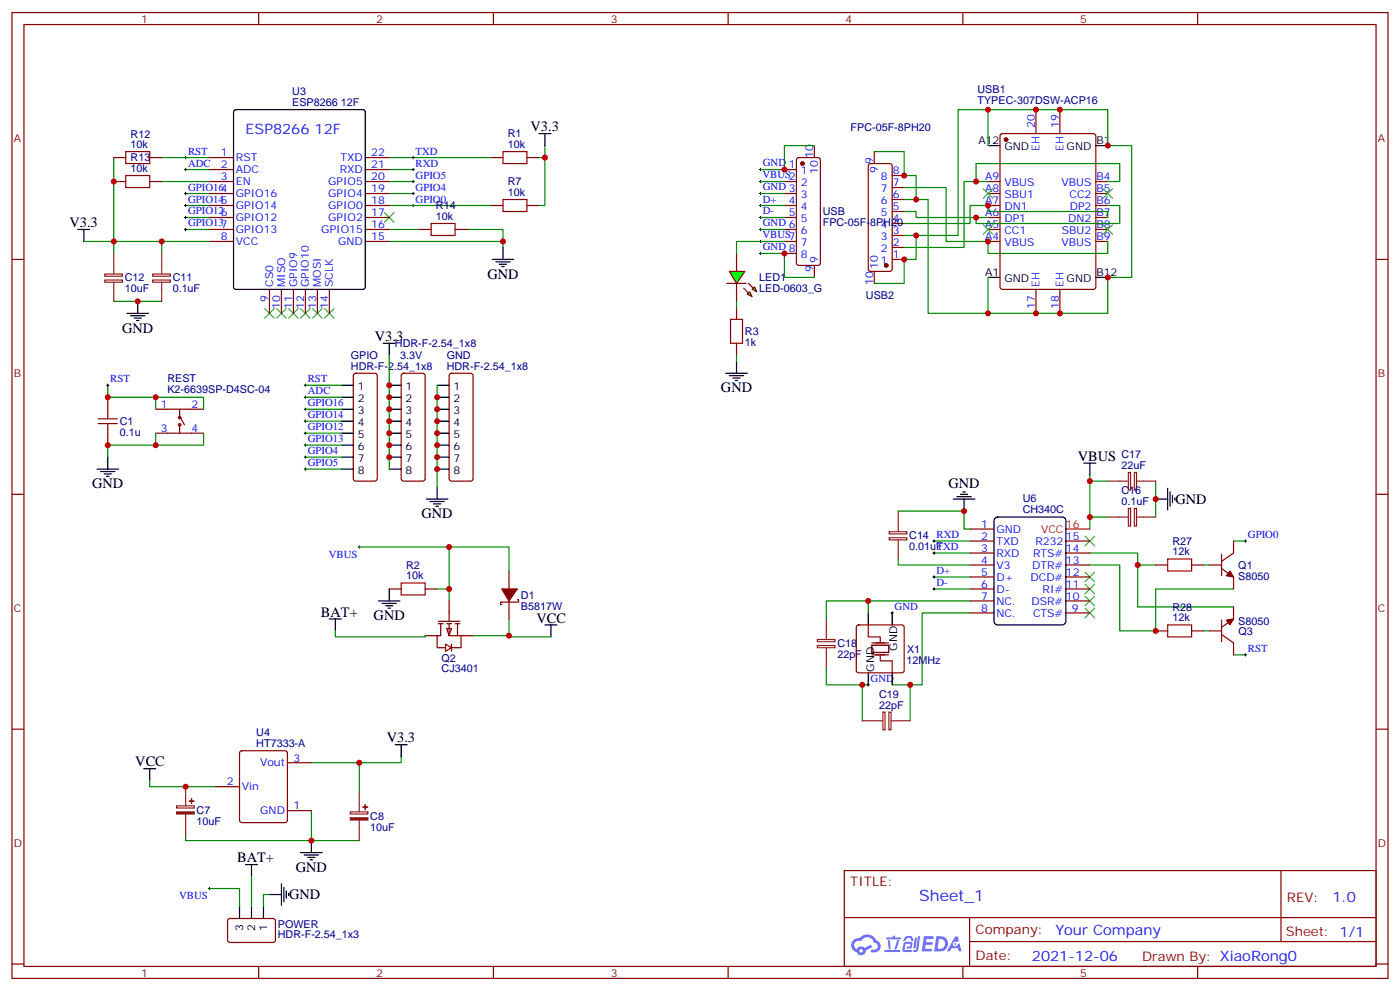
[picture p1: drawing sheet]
<svg xmlns="http://www.w3.org/2000/svg" width="412mm" height="292mm" viewBox="0 0 412 292" stroke-linecap="round" stroke-linejoin="round" font-family="sans-serif">
<g fill="none" stroke="#870000" stroke-width=".35">
<path d="M3.5 3.7h405.4v284.3h-405.4zM7.1 7.2h398.2v277.3h-398.2zM76.2 3.7v3.5M145.3 3.7v3.5M214.5 3.7v3.5M283.6 3.7v3.5M352.8 3.7v3.5M3.5 76.4h3.6M405.3 76.4h3.6M3.5 145.5h3.6M405.3 145.5h3.6M3.5 214.7h3.6"/>
<path d="M405.3 214.7h3.6M248.7 256.3h156.6v28.2h-156.6zM377.3 256.3v20.9M248.7 270.1h156.5M285.6 277.2h119.6M285.6 270.1v14.2M3.5 283.8h3.6M76.2 284.5v3.5M145.3 284.5v3.5M214.5 284.5v3.5M283.6 284.5v3.5M352.8 284.5v3.5"/>
<path d="M405.3 283.8h3.6"/>
</g>
<g fill="#5487ff">
<path d="M272.1 275.6h2.6l.3 .2-.1 .6h-2l-.1 1h1.6l.4 .4-.4 .3h-1.7l-.2 1.2 1.8 .1 .3 .3-.2 .4h-2.9z"/>
<path d="M281.4 275.7h.7l.4 1.3-.7 .3a.74 .74 0 0 0-1.1 .3 .74 .74 0 0 0 .5 1.1 .74 .74 0 0 0 .9-.7l.5-.3 .7 2.4h-.9l-.2-1h-1.9l-.5 1h-.9z"/>
<path d="M269.5 276.1h.6l-.4 2.9a.31 .31 0 0 1-.3 .3 .31 .31 0 0 1-.3-.3z"/>
<path d="M270.4 275.6h.6l-.5 4a.89 .89 0 0 1-.7 .7 .89 .89 0 0 1-.9-.3l1-.5z"/>
<path d="M266.8 275.8l.6-.2 1.2 .1 .5 1.3-.6 .1-.4-.9-1 .1a.95 .95 0 0 1-1 .8l-.1-.2z"/>
<path d="M266.4 277.5l1.8-.2a1.04 1.04 0 0 1 .6 1.1 1.04 1.04 0 0 1-.8 .9h-.7a.29 .29 0 0 1-.3-.4 .29 .29 0 0 1 .3-.2h.7l.2-.8h-1.4l-.4 1.7 1.9 .1a.29 .29 0 0 1 .3 .3 .29 .29 0 0 1-.3 .3h-2l-.4-.3 .2-2.1z"/>
<path d="M260.5 279.7h4.4a.3 .3 0 0 1 .3 .3 .3 .3 0 0 1-.3 .3h-4.3z"/>
<path d="M264.3 276.8h.6l-.5 1.6a1.02 1.02 0 0 1-.7 1.2l-.2-.3z"/>
<path d="M261.5 276.8h.6l.3 2.4-.3 .3-.3-.2z"/>
<path d="M261.1 276h1.9l.2-.5h.5l-.1 .5h1.5a.29 .29 0 0 1 .3 .3 .29 .29 0 0 1-.3 .3h-3.9z"/>
<path d="M275.8 275.6l-.6 4.5h1.4a2.27 2.27 0 0 0 2.7-2.3 2.27 2.27 0 0 0-2.7-2.2zM276.6 276.4a1.5 1.5 0 0 1 1.8 1.6 1.5 1.5 0 0 1-1.9 1.3h-.3z"/>
<path d="M251.4 276.8a2.09 2.09 0 0 0 1 3.5 1.37 1.37 0 0 0 1.5 .9 1.37 1.37 0 0 0 1.1-1.4l2-1-.5-.7-1.8 1a1.4 1.4 0 0 0-2.3 .4 1.32 1.32 0 0 1-.6-1.9 1.32 1.32 0 0 1 1.9-.4 2.02 2.02 0 0 1 2-1.3 2.02 2.02 0 0 1 1.8 1.6 1.09 1.09 0 0 1 1.1 1.4 1.09 1.09 0 0 1-1.6 .7 .41 .41 0 0 0-.5 .3 .41 .41 0 0 0 .4 .5 1.89 1.89 0 0 0 2.4-1.2 1.89 1.89 0 0 0-1.2-2.4 2.98 2.98 0 0 0-5-.6l-1 .1zM253.2 279.9a.52 .52 0 0 1 1 0 .52 .52 0 0 1-1 0z"/>
<circle cx="281.4" cy="277.9" r=".28"/>
</g>
<g fill="none" stroke="#3c3" stroke-width=".35">
<path d="M289.6 55.6l2.9 2.8M292.5 55.6l-2.9 2.8M324.9 55.6l2.8 2.8M327.7 55.6l-2.8 2.8M113.2 62.6l2.9 2.8M116.1 62.6l-2.9 2.8M289.6 66.1l2.9 2.9M292.5 66.1l-2.9 2.9M324.9 66.1l2.8 2.9M327.7 66.1l-2.8 2.9M78 90.8l2.8 2.9M80.8 90.8l-2.8 2.9"/>
<path d="M81.5 90.8l2.8 2.9M84.3 90.8l-2.8 2.9M85 90.8l2.8 2.9M87.8 90.8l-2.8 2.9M88.5 90.8l2.9 2.9M91.4 90.8l-2.9 2.9M92.1 90.8l2.8 2.9M94.9 90.8l-2.8 2.9M95.6 90.8l2.8 2.9M98.4 90.8l-2.8 2.9M319.6 157.9l2.8 2.8M322.4 157.9l-2.8 2.8"/>
<path d="M319.6 179l2.8 2.9M319.6 175.5l2.8 2.8M319.6 172l2.8 2.8M319.6 168.5l2.8 2.8M322.4 179l-2.8 2.9M322.4 175.5l-2.8 2.8M322.4 172l-2.8 2.8M322.4 168.5l-2.8 2.8"/>
</g>
<g fill="none" stroke="#000" stroke-width=".29">
<path d="M54.3 46.4h.7M54.3 49.9h.7M54.3 57h.7M54.7 46v.7M54.7 49.6v.7M54.7 56.6v.7M121.4 46.4h.7M121.4 49.9h.7M121.4 57h.7M121.4 53.4h.7M121.7 46v.7M121.7 49.6v.7"/>
<path d="M121.7 53.1v.7M121.7 56.6v.7M223.7 49.9h.7M223.7 57h.7M223.7 53.4h.7M224 49.6v.7M224 53.1v.7M224 56.6v.7M54.3 60.5h.7M54.3 67.6h.7M54.3 64h.7M54.7 60.1v.8"/>
<path d="M54.7 63.7v.7M54.7 67.2v.7M121.4 60.5h.7M121.7 60.1v.8M223.7 60.5h.7M223.7 74.6h.7M223.7 71.1h.7M223.7 67.6h.7M223.7 64h.7M224 60.1v.8M224 63.7v.7M224 67.2v.7"/>
<path d="M224 70.7v.7M224 74.3v.7M31.4 113.4h.7M31.7 113.1v.7M89.6 113.4h.7M89.6 116.9h.7M90 113.1v.7M90 116.6v.7M89.6 120.5h.7M89.6 124h.7M89.6 127.5h.7M89.6 131.1h.7"/>
<path d="M89.6 138.1h.7M89.6 134.6h.7M90 120.1v.7M90 123.6v.8M90 127.2v.7M90 130.7v.7M90 134.2v.7M90 137.8v.7M274.8 159.3h.7M275.2 158.9v.7M366.5 159.3h.7M366.9 158.9v.7"/>
<path d="M105.5 161h.7M105.8 160.7v.7M274.8 162.8h.7M274.8 173.4h.7M274.8 169.9h.7M275.2 162.5v.7M275.2 169.5v.7M275.2 173v.7M262.5 180.4h.7M262.8 180.1v.7M366.5 192.8h.7M366.9 192.4v.7"/>
<path d="M255.4 201.6h.7M255.8 201.3v.7"/>
</g>
<g fill="none" stroke="#008700" stroke-width=".35">
<path d="M291 32.3h-8.8v37h-12.3M33.5 46.4v28.2M47.6 53.4h14.1M47.6 46.4h14.1M54.7 49.9h7M54.7 57h7M114.7 46.4h29.9M114.7 49.9h7M114.7 57h7M114.7 53.4h7M158.7 46.4h1.8M160.5 42.9v17.6h-1.8"/>
<path d="M257.5 44.6h8.8v7.1h3.6v7h-3.6M266.3 55.2h12.4v15.9h12.3v3.5h35.3v-3.5M269.9 58.7h3.5v33.6h17.6M287.5 53.4v-5.2h42.3v5.2h-3.5M291 42.9v-10.6h35.3v10.6h7.1v38.8h-7.1v10.6h-35.3v-10.6M291 53.4h-7v19.4h-17.7M24.7 71.1h37M47.6 71.1v3.5M54.7 67.6h7M54.7 60.5h7M54.7 64h7M114.7 71.1h33.5v1.7"/>
<path d="M114.7 67.6h8.8M114.7 60.5h29.9M137.6 67.6h10.6v3.5M266.3 69.3h3.6v7.1h-3.6v7h-8.8M326.3 60.5h3.5v5.3h-42.3v-1.8h3.5M326.3 64v-1.7h-35.3v-1.8h-5.2v5.3h-19.5M33.5 88.7h14.1M31.7 113.4v3.5h14.2v3.6M45.9 116.9h14.1v3.6M90 113.4h10.5M90 116.9h10.5M114.7 104.6v33.5"/>
<path d="M128.8 113.4v30M45.9 127.5v3.6h-14.2v3.5M60 127.5v3.6h-14.1M90 120.5h10.5M90 124h10.5M90 127.5h10.5M90 131.1h10.5M90 134.6h10.5M90 138.1h10.5M321 139.9v15.9M264.6 150.5h19.4v5.3h1.8M275.2 159.3h10.6"/>
<path d="M321 152.2h5.3M321 141.6h5.3M340.4 141.6v10.6M363.4 159.3h3.5M105.8 161h26.5v15.6M128.8 173.4h3.5M132.3 161h17.6v7.1M255.8 176.9h-12.4v5.3M264.6 164.6v1.7h21.2M275.2 162.8h10.6M275.2 173.4h10.6M275.2 169.9h10.6"/>
<path d="M285.8 176.9h-30v3.5M321 166.3h8.8v19.4h10.6v-12.3h23M321 162.8h14.1v3.5h5.3M335.1 166.3v12.4h28.3M354.5 166.3h1.8M98.8 185.7v1.8h26.4v-.4M149.9 182.2v4.9h-10.6M149.9 187.1v.4h12.4M243.4 196.3v5.3h12.4M285.8 180.4h-14.2v21.2h-8.8M354.5 185.7h1.8M363.4 192.8h3.5"/>
<path d="M254 201.6v10.6M268.1 201.6v10.6M44.1 229.8v1.8h19.4M91.7 224.5h14.1v8.9M91.7 238.7v8.8M118.2 222.8v1.7h-12.4M54.7 245.7v1.8h51.1"/>
</g>
<g fill="none" stroke="#000" stroke-width=".35">
<path d="M69 32.5l.5-.2h37.4l.5 .2 .2 .5v51.5l-.2 .5-.5 .2h-37.4l-.5-.2-.2-.5v-51.5zM158.7 39.3h3.6M160.5 39.3v3.6M291 42.9h3.6M322.8 42.9h3.5M22.9 67.6h3.6M24.7 67.6v3.5M145 76.4h6.3M146 77.1h4.3M147.1 77.8h2.1M147.8 78.5h.7M148.2 72.8v3.6"/>
<path d="M37.4 92.3h6.3M38.5 93h4.2M39.5 93.7h2.1M40.2 94.4h.7M40.6 88.7v3.6M291 81.7h3.6M322.8 81.7h3.5M100.5 113.4h3.6M100.5 116.9h3.6M112.9 101.1h3.5M114.7 113.4h3.5M114.7 116.9h3.5"/>
<path d="M114.7 101.1v3.5M128.8 113.4h3.5M128.8 116.9h3.5M28.6 138.1h6.3M29.6 138.8h4.3M30.7 139.5h2.1M31.7 134.6v3.5M100.5 138.1h3.6M100.5 120.5h3.6M100.5 124h3.6M100.5 127.5h3.6M100.5 131.1h3.6"/>
<path d="M100.5 134.6h3.6M114.7 138.1h3.5M114.7 120.5h3.5M114.7 124h3.5M114.7 127.5h3.5M114.7 131.1h3.5M114.7 134.6h3.5M128.8 138.1h3.5M128.8 120.5h3.5M128.8 124h3.5M128.8 127.5h3.5M128.8 131.1h3.5"/>
<path d="M128.8 134.6h3.5M319.3 136.3h3.5M321 136.3v3.6M31.4 140.2h.7M125.6 146.9h6.3M126.6 147.6h4.3M127.7 148.3h2.1M128.4 149h.7M128.8 143.4v3.5M280.8 146.9h6.4M281.9 146.2h4.2M282.9 145.5h2.1"/>
<path d="M283.6 144.8h.7M284 146.9v3.6M293 152.7l.9-.5h19l.9 .5 .2 .6v29.6l-.5 .9-.6 .2h-19l-.9-.5-.2-.6v-29.6zM340.4 146.9h3.6M344 143.8v6.3M344.7 144.8v4.2M345.4 145.9v2.1M346.1 146.6v.7M111.5 176.9h6.3M112.5 177.6h4.3M113.6 178.3h2.1M114.3 179h.7"/>
<path d="M114.7 173.4v3.5M97 182.2h3.5M98.8 182.2v3.5M160.5 184h3.5M162.3 184v3.5M255.8 180.4v3.6M255.8 198.1v3.5M262.8 180.4v3.6M262.8 198.1v3.5M116.4 219.3h3.5M118.2 219.3v3.5M42.3 226.3h3.6"/>
<path d="M44.1 226.3v3.5M88.5 251h6.4M89.6 251.7h4.2M90.7 252.4h2.1M91.4 253.1h.7M91.7 247.5v3.5"/>
</g>
<path d="M37 51.7h7.1v3.5h-7.1zM37 44.6h7.1v3.6h-7.1zM148.2 58.7h7v3.6h-7zM148.2 44.6h7v3.6h-7zM127 65.8h7.1v3.5h-7.1zM28.9 124.7h5.7M28.9 123.3h5.7M31.7 120.5v2.8M31.7 124.7v2.8M118.2 171.6h7v3.6h-7zM344 164.6h7v3.5h-7zM344 184h7v3.5h-7z" fill="none" stroke="#a10000" stroke-width=".35"/>
<g fill="none" stroke="#870000" stroke-width=".35">
<path d="M294.8 39.5l.5-.2h26.8l.6 .5 .1 44.7-.5 .6-27 .1-.7-.5v-44.7zM305.2 32.3v7M312.2 32.3v7M33.5 53.4h3.5M33.5 46.4h3.5M44.1 53.4h3.5M44.1 46.4h3.5M61.7 53.4h7.1M61.7 46.4h7.1M61.7 49.9h7.1M61.7 57h7.1M107.6 53.4h7.1"/>
<path d="M107.6 46.4h7.1M107.6 49.9h7.1M107.6 57h7.1M144.6 46.4h3.6M155.2 46.4h3.5M231.1 53.4h3.5M231.1 49.9h3.5M231.1 57h3.5M234.8 46.6l.5-.2h5.6l.5 .2 .3 .5v30.3l-.3 .5-.5 .2h-5.6l-.5-.2-.2-.5v-30.3zM239.9 42.9v3.5M256 48.4l.5-.2h5.6l.5 .2 .2 .5v30.3l-.2 .5-.5 .2h-5.6l-.5-.2-.2-.5v-30.3zM257.5 44.6v3.6"/>
<path d="M262.8 58.7h3.5M262.8 55.2h3.5M262.8 51.7h3.5M291 53.4h3.6M291 57h3.6M322.8 53.4h3.5M322.8 57h3.5M61.7 67.6h7.1M61.7 60.5h7.1M61.7 64h7.1M61.7 71.1h7.1M107.6 67.6h7.1"/>
<path d="M107.6 60.5h7.1M107.6 64h7.1M107.6 71.1h7.1M123.5 67.6h3.5M134.1 67.6h3.5M144.6 60.5h3.6M155.2 60.5h3.5M217 74.6v5.3M231.1 67.6h3.5M231.1 60.5h3.5M231.1 64h3.5M231.1 71.1h3.5"/>
<path d="M231.1 74.6h3.5M239.9 78.1v3.6M257.5 79.9v3.5M262.8 76.4h3.5M262.8 72.8h3.5M262.8 69.3h3.5M262.8 65.8h3.5M262.8 62.3h3.5M291 67.6h3.6M291 60.5h3.6M291 64h3.6M291 71.1h3.6"/>
<path d="M322.8 67.6h3.5M322.8 60.5h3.5M322.8 64h3.5M322.8 71.1h3.5M79.4 85.2v7.1M82.9 85.2v7.1M86.4 85.2v7.1M90 85.2v7.1M93.5 85.2v7.1M97 85.2v7.1M217 83.4v5.3M305.2 85.2v7.1"/>
<path d="M312.2 85.2v7.1M31.7 116.9v3.6M104.3 110.1l.5-.2h5.6l.5 .2 .2 .5v30.3l-.2 .5-.5 .2h-5.6l-.5-.2-.2-.5v-30.3zM118.4 110.1l.5-.2h5.6l.5 .2 .2 .5v30.3l-.2 .5-.5 .2h-5.6l-.5-.2-.2-.5v-30.3zM132.5 110.1l.5-.2h5.6l.5 .2 .2 .5v30.3l-.2 .5-.5 .2h-5.6l-.5-.2-.2-.5v-30.3zM31.7 127.5v3.6M45.9 120.5h14.1M45.9 127.5h14.1M52.9 120.5v2.4M52.9 125.1v2.4M52.9 122.6l1.4 2.5M285.8 159.3h7"/>
<path d="M285.8 155.8h7M314 159.3h7M363.4 159.3v3.5l-3.6 2.5M114.7 173.4h3.5M125.2 173.4h3.6M132.3 176.6v6.3M149.9 168.1v5.3M149.9 176.9v5.3M152.4 176.6h.4v.7h-5.3v.7h.3M285.8 166.3h7M285.8 162.8h7M285.8 169.9h7"/>
<path d="M285.8 173.4h7M285.8 176.9h7M314 166.3h7M314 162.8h7M314 169.9h7M314 173.4h7M314 176.9h7M340.4 166.3h3.6M351 166.3h3.5M356.3 166.3h3.5M359.8 167.4l3.6 2.5v3.5M359.8 163.2v6.3"/>
<path d="M363.4 178.7v3.5l-3.6 2.5M125.2 187.1h3.6M129.1 182.9h6.4M129.1 183.6h1.4M129.8 183.6v3.5h-1v3.6h2.4M131.2 189.6l1.8 1.1-1.8 1zM131.6 185h1.4l-.7 2.1zM131.6 183.6h1.4M132.3 183.6v3.5h3.5M133 189.6v2.1M134.1 183.6h1.4M134.8 183.6v3.5"/>
<path d="M135.8 187.1v3.6h-2.8M135.8 187.1h3.5M252.5 184.2l.4-.2h12.7l.5 .2 .2 .5v12.7l-.2 .5-.5 .2h-12.7l-.5-.2-.2-.5v-12.7zM285.8 180.4h7M314 180.4h7M340.4 185.7h3.6M351 185.7h3.5M356.3 185.7h3.5M359.8 186.8l3.6 2.5v3.5M359.8 182.6v6.3M63.5 231.6h7.1M70.8 221.2l.5-.2h12.7l.6 .4 .1 20.1-.5 .6-12.9 .1-.7-.5v-20z"/>
<path d="M84.7 238.7h7M84.7 224.5h7"/>
<circle cx="52.9" cy="125.1" r=".35"/>
<circle cx="52.9" cy="122.9" r=".35"/>
</g>
<g fill="none" stroke="#8c2424" stroke-width=".35">
<path d="M33.5 74.6v6M47.6 74.6v6M30.9 80.7h5.2v.6h-5.2zM30.9 82.4h5.2v.7h-5.2zM33.5 83.1v5.6M45 80.7h5.2v.6h-5.2zM45 82.4h5.2v.7h-5.2zM47.6 83.1v5.6M332.4 139.1h.6v5.2h-.6zM334.2 139.1h.6v5.2h-.6zM261.9 156.5h5.2v.7h-5.2zM261.9 158.3h5.2v.6h-5.2z"/>
<path d="M264.6 150.5v6M264.6 158.9v5.7M326.3 141.6h6M326.3 152.2h6M332.4 149.7h.6v5.2h-.6zM334.2 149.7h.6v5.2h-.6zM334.8 141.6h5.6M334.8 152.2h5.6M240.8 188.3h5.2v.6h-5.2zM240.8 190h5.2v.7h-5.2zM243.4 182.2v6M243.4 190.7v5.6"/>
<path d="M254 212.2h6M260.1 209.7h.6v5.1h-.6zM261.8 209.7h.7v5.1h-.7zM262.5 212.2h5.6M52 237.2h5.2v.7h-5.2zM54.7 231.6v5.6M54.7 239.7v6M103.2 239h5.2v.6h-5.2zM105.8 233.4v5.6M105.8 241.5v6"/>
</g>
<path d="M255.8 184v3.5h3.5v1.4M256.8 190h5v2.1h-5zM256.8 189.3h5M256.8 192.8h5M259.3 192.8v1.8h3.5v3.5" fill="none" stroke="#870012" stroke-width=".35"/>
<g fill="#870000" stroke="#870000" stroke-width=".35">
<path d="M361.2 182.6l2.2-.4-1.1 1.8z"/>
<path d="M362.3 168.1l1.1 1.8-2.2-.4z"/>
<path d="M147.8 173.4h4.6l-2.5 3.5z"/>
<circle cx="296.3" cy="41.1" r=".53"/>
<circle cx="261.1" cy="78.1" r=".53"/>
<circle cx="236.4" cy="48.2" r=".53"/>
</g>
<path d="M314 155.8h7" fill="none" stroke="#f00" stroke-width=".35"/>
<g fill="#8c2424" stroke="#8c2424" stroke-width=".35">
<path d="M103.2 240.8h5.2v.6h-5.2z"/>
<path d="M106.9 237.6h1.4z"/>
<path d="M107.6 236.9v1.4z"/>
<path d="M52 239h5.2v.6h-5.2z"/>
<path d="M55.7 235.8l1.4 .1z"/>
<path d="M56.4 235.1v1.4z"/>
</g>
<g fill="#0f0" stroke="#870000" stroke-width=".35">
<path d="M220.1 86.6l.7-.7 .7 1.4z"/>
<path d="M221.5 85.2l.7-.7 .8 1.4z"/>
</g>
<g fill="#870000" stroke="#870000" stroke-width=".35">
<path d="M219.1 84.8l1.4 1.5z"/>
<path d="M220.5 83.4l1.4 1.4z"/>
</g>
<path d="M214.1 83.4h5.7z" fill="#f00" stroke="#870000" stroke-width=".35"/>
<path d="M214.8 79.9h4.6l-2.4 3.5z" fill="#0f0" stroke="#870000" stroke-width=".35"/>
<path d="M215.2 94h3.5v7.1h-3.5z" fill="none" stroke="#a10000" stroke-width=".35"/>
<path d="M217 90.5v3.5M217 101.1v3.5M67.3 270.6l.4-.2 13 .1 .4 .6v5.9l-.7 .5-12.9-.1-.5-.6v-5.7z" fill="none" stroke="#870000" stroke-width=".35"/>
<g fill="none" stroke="#008700" stroke-width=".35">
<path d="M224 53.4h7.1M224 57h7.1M239.9 42.9h-8.8v7h-7.1M224 74.6h7.1v7.1h8.8M224 60.5h7.1M224 64h7.1M224 67.6h7.1M231.1 71.1h-14.1v3.5M266.3 62.3h3.6v1.7h17.6M217 88.7v1.8M217 104.6v1.8M74.1 258.1v8.8"/>
<path d="M61.7 261.6h8.9v5.3M79.4 263.3h-1.8v3.6"/>
</g>
<g fill="none" stroke="#000" stroke-width=".35">
<path d="M213.8 109.9h6.3M214.8 110.6h4.3M215.9 111.3h2.1M216.6 112h.7M217 106.4v3.5M72.3 254.5h3.5M74.1 254.5v3.6M70.6 266.9v3.5M74.1 266.9v3.5M77.6 266.9v3.5M79.4 263.3h3.5M82.9 260.2v6.3"/>
<path d="M83.6 261.2v4.3M84.3 262.3v2.1M85 263v.7"/>
</g>
<path d="M61.4 261.6h.7M61.7 261.2v.7" fill="none" stroke="#000" stroke-width=".29"/>
<g fill="#c00">
<circle cx="33.5" cy="53.4" r=".88"/>
<circle cx="148.2" cy="71.1" r=".88"/>
<circle cx="40.6" cy="88.7" r=".88"/>
<circle cx="47.6" cy="71.1" r=".88"/>
<circle cx="33.5" cy="71.1" r=".88"/>
<circle cx="268.1" cy="201.6" r=".88"/>
<circle cx="254" cy="201.6" r=".88"/>
<circle cx="255.8" cy="176.9" r=".88"/>
<circle cx="340.4" cy="185.7" r=".88"/>
<circle cx="335.1" cy="166.3" r=".88"/>
<circle cx="340.4" cy="146.9" r=".88"/>
<circle cx="321" cy="152.2" r=".88"/>
<circle cx="321" cy="141.6" r=".88"/>
<circle cx="284" cy="150.5" r=".88"/>
<circle cx="105.8" cy="224.5" r=".88"/>
<circle cx="54.7" cy="231.6" r=".88"/>
<circle cx="91.7" cy="247.5" r=".88"/>
<circle cx="160.5" cy="46.4" r=".88"/>
<circle cx="45.9" cy="116.9" r=".88"/>
<circle cx="45.9" cy="131.1" r=".88"/>
<circle cx="31.8" cy="116.9" r=".88"/>
<circle cx="31.8" cy="131.1" r=".88"/>
<circle cx="114.7" cy="113.4" r=".88"/>
<circle cx="114.7" cy="116.9" r=".88"/>
<circle cx="114.7" cy="120.5" r=".88"/>
<circle cx="114.7" cy="124" r=".88"/>
<circle cx="114.7" cy="127.5" r=".88"/>
<circle cx="114.7" cy="131.1" r=".88"/>
<circle cx="114.7" cy="134.6" r=".88"/>
<circle cx="128.8" cy="116.9" r=".88"/>
<circle cx="128.8" cy="120.5" r=".88"/>
<circle cx="128.8" cy="124" r=".88"/>
<circle cx="128.8" cy="127.5" r=".88"/>
<circle cx="128.8" cy="131.1" r=".88"/>
<circle cx="128.8" cy="134.6" r=".88"/>
<circle cx="128.8" cy="138.1" r=".88"/>
<circle cx="132.3" cy="173.4" r=".88"/>
<circle cx="132.3" cy="161" r=".88"/>
<circle cx="149.9" cy="187.1" r=".88"/>
<circle cx="312.2" cy="32.3" r=".88"/>
<circle cx="305.2" cy="32.3" r=".88"/>
<circle cx="266.3" cy="76.4" r=".88"/>
<circle cx="291" cy="32.3" r=".88"/>
<circle cx="269.9" cy="69.3" r=".88"/>
<circle cx="312.2" cy="92.3" r=".88"/>
<circle cx="305.2" cy="92.3" r=".88"/>
<circle cx="266.3" cy="51.7" r=".88"/>
<circle cx="291" cy="92.3" r=".88"/>
<circle cx="269.9" cy="58.7" r=".88"/>
<circle cx="287.5" cy="53.4" r=".88"/>
<circle cx="291" cy="71.1" r=".88"/>
<circle cx="326.3" cy="81.7" r=".88"/>
<circle cx="326.3" cy="42.9" r=".88"/>
<circle cx="231.1" cy="74.6" r=".88"/>
<circle cx="231.1" cy="49.9" r=".88"/>
<circle cx="291" cy="60.5" r=".88"/>
<circle cx="287.5" cy="64" r=".88"/>
</g>
<text font-size="4.6" fill="#00f" x="270.8" y="265.3">Sheet_1</text>
<g font-size="4.2" fill="#00f">
<text x="72.3" y="39.3">ESP8266 12F</text>
<text x="392.5" y="265.6">1.0</text>
<text x="310.9" y="275.1">Your Company</text>
<text x="304" y="282.9">2021-12-06</text>
</g>
<g font-size="4.2">
<text x="156.3" y="38.6">V3.3</text>
<text x="20.5" y="66.9">V3.3</text>
<text x="143.6" y="82">GND</text>
<text x="36" y="97.9">GND</text>
<text x="110.4" y="100.4">V3.3</text>
<text x="212.4" y="115.5">GND</text>
<text x="317.5" y="135.6">VBUS</text>
<text x="27.2" y="143.8">GND</text>
<text x="279.4" y="143.7">GND</text>
<text x="346.3" y="148.4">GND</text>
<text x="124.2" y="152.6">GND</text>
<text x="94.5" y="181.5">BAT+</text>
<text x="110.1" y="182.6">GND</text>
<text x="158" y="183.3">VCC</text>
<text x="113.9" y="218.5">V3.3</text>
<text x="39.9" y="225.6">VCC</text>
<text x="69.8" y="253.8">BAT+</text>
<text x="87.1" y="256.6">GND</text>
<text x="85.2" y="264.8">GND</text>
</g>
<g font-size="3.9" fill="#800">
<text x="250.5" y="260.9">TITLE:</text>
<text x="379.1" y="265.6">REV:</text>
<text x="287.4" y="275.1">Company:</text>
<text x="378.7" y="275.7">Sheet: 1/1</text>
<text x="287.4" y="282.8">Date:</text>
<text x="336.4" y="282.8">Drawn By: XiaoRong0</text>
</g>
<g font-size="3.2" fill="#800">
<text x="41.6" y="6.7">1</text>
<text x="110.8" y="6.7">2</text>
<text x="179.9" y="6.7">3</text>
<text x="249.1" y="6.7">4</text>
<text x="318.2" y="6.7">5</text>
<text x="4.1" y="41.8">A</text>
<text x="405.9" y="41.8">A</text>
<text x="4.1" y="110.9">B</text>
<text x="405.9" y="110.9">B</text>
<text x="4.1" y="180.1">C</text>
<text x="405.9" y="180.1">C</text>
<text x="4.1" y="249.2">D</text>
<text x="405.9" y="249.2">D</text>
<text x="41.6" y="287.5">1</text>
<text x="110.8" y="287.5">2</text>
<text x="179.9" y="287.5">3</text>
<text x="249.1" y="287.5">4</text>
<text x="318.2" y="287.5">5</text>
</g>
<g font-size="3.2" fill="#000080">
<text x="86.1" y="28">U3</text>
<text x="288" y="27.3">USB1</text>
<text x="86.1" y="31.2">ESP8266 12F</text>
<text x="288" y="30.5">TYPEC-307DSW-ACP16</text>
<text x="38.5" y="40.5">R12</text>
<text x="149.6" y="40.4">R1</text>
<text x="250.6" y="38.7">FPC-05F-8PH20</text>
<text x="38.5" y="47.5">R13</text>
<text x="38.5" y="43.6">10k</text>
<text x="149.6" y="43.6">10k</text>
<text x="38.5" y="50.6">10k</text>
<text x="149.6" y="57.7">10k</text>
<text x="149.6" y="54.5">R7</text>
<text x="128.4" y="64.7">10k</text>
<text x="128.4" y="61.6">R14</text>
<text x="242.4" y="63.4">USB</text>
<text x="242.4" y="66.6">FPC-05F-8PH20</text>
<text x="36.8" y="82.8">C12</text>
<text x="50.9" y="82.8">C11</text>
<text x="223.7" y="82.8">LED1</text>
<text x="36.8" y="86">10uF</text>
<text x="50.9" y="86">0.1uF</text>
<text x="223.7" y="86">LED-0603_G</text>
<text x="255.1" y="88.1">USB2</text>
<text x="219.4" y="101.9">1k</text>
<text x="219.4" y="98.7">R3</text>
<text x="103.4" y="105.7">GPIO</text>
<text x="116.3" y="102.2">HDR-F-2.54_1x8</text>
<text x="117.8" y="105.7">3.3V</text>
<text x="131.6" y="105.7">GND</text>
<text x="49.3" y="112.5">REST</text>
<text x="103.4" y="108.8">HDR-F-2.54_1x8</text>
<text x="131.6" y="108.8">HDR-F-2.54_1x8</text>
<text x="49.3" y="115.7">K2-6639SP-D4SC-04</text>
<text x="35.3" y="125.1">C1</text>
<text x="35.3" y="128.3">0.1u</text>
<text x="330.4" y="134.9">C17</text>
<text x="330.4" y="138">22uF</text>
<text x="301.3" y="147.7">U6</text>
<text x="330.4" y="148.6">0.1uF</text>
<text x="330.4" y="145.5">C16</text>
<text x="301.3" y="151">CH340C</text>
<text x="267.8" y="161.8">0.01uF</text>
<text x="267.8" y="158.7">C14 RXD</text>
<text x="345.4" y="160.3">R27</text>
<text x="119.6" y="167.5">R2</text>
<text x="345.4" y="163.5">12k</text>
<text x="364.8" y="167.5">Q1</text>
<text x="119.6" y="170.6">10k</text>
<text x="364.8" y="170.7">S8050</text>
<text x="153.5" y="179.5">B5817W</text>
<text x="153.5" y="176.3">D1</text>
<text x="345.4" y="179.7">R28</text>
<text x="345.4" y="182.9">12k</text>
<text x="364.8" y="183.9">S8050</text>
<text x="246.7" y="190.4">C18</text>
<text x="364.8" y="187.1">Q3</text>
<text x="130.1" y="198">CJ3401</text>
<text x="130.1" y="194.7">Q2</text>
<text x="246.7" y="193.6">22pF</text>
<text x="267.1" y="195.3">12MHz</text>
<text x="267.2" y="192.2">X1</text>
<text x="258.9" y="208.6">22pF</text>
<text x="259" y="205.5">C19</text>
<text x="75.5" y="220">HT7333-A</text>
<text x="75.5" y="216.8">U4</text>
<text x="57.9" y="239.8">C7</text>
<text x="57.9" y="243">10uF</text>
<text x="109.1" y="244.7">10uF</text>
<text x="109.1" y="241.5">C8</text>
<text x="81.8" y="273.1">POWER</text>
<text x="81.8" y="276.1">HDR-F-2.54_1x3</text>
</g>
<g font-size="3.2" fill="#00f">
<text x="304.8" y="37.6" transform="rotate(-90 304.8 37.6)">20</text>
<text x="311.9" y="37.6" transform="rotate(-90 311.9 37.6)">19</text>
<text x="55.4" y="45.5">RST</text>
<text x="65" y="46">1</text>
<text x="69.5" y="47.4">RST</text>
<text x="100.3" y="47.4">TXD</text>
<text x="109.4" y="46">22</text>
<text x="122.4" y="45.5">TXD</text>
<text x="239.5" y="46.4" transform="rotate(-90 239.5 46.4)">10</text>
<text x="306.2" y="44.4" transform="rotate(-90 306.2 44.4)">EH</text>
<text x="313.3" y="44.4" transform="rotate(-90 313.3 44.4)">EH</text>
<text x="55.4" y="49">ADC</text>
<text x="65" y="49.6">2</text>
<text x="65" y="53.1">3</text>
<text x="69.5" y="51">ADC</text>
<text x="100.1" y="51">RXD</text>
<text x="109.4" y="53.1">20</text>
<text x="109.4" y="49.6">21</text>
<text x="122.4" y="49">RXD</text>
<text x="122.4" y="52.6">GPIO5</text>
<text x="224.6" y="52.5">VBUS2</text>
<text x="224.7" y="49">GND</text>
<text x="232.4" y="49.6">1</text>
<text x="235.9" y="51.3">1</text>
<text x="240.9" y="51.1" transform="rotate(-90 240.9 51.1)">10</text>
<text x="257.2" y="48.2" transform="rotate(-90 257.2 48.2)">9</text>
<text x="258.6" y="50.9" transform="rotate(-90 258.6 50.9)">9</text>
<text x="259.5" y="53.1">8</text>
<text x="263" y="51.3">8</text>
<text x="290.2" y="53.1">A9</text>
<text x="323" y="53.1">B4</text>
<text x="55.4" y="56.1">GPIO164</text>
<text x="55.4" y="59.6">GPIO145</text>
<text x="69.5" y="54.5">EN</text>
<text x="69.5" y="58">GPIO16</text>
<text x="96.7" y="58">GPIO4</text>
<text x="96.7" y="54.5">GPIO5</text>
<text x="109.4" y="56.6">19</text>
<text x="122.4" y="59.6">GPIO0</text>
<text x="122.4" y="56.1">GPIO4</text>
<text x="224.7" y="56">GND 3</text>
<text x="224.7" y="59.6">D+</text>
<text x="235.9" y="54.9">2</text>
<text x="235.9" y="58.4">3</text>
<text x="259.5" y="56.6">7</text>
<text x="263" y="58.4">6</text>
<text x="263" y="54.9">7</text>
<text x="290.2" y="56.6">A8</text>
<text x="295.9" y="54.9">VBUS</text>
<text x="295.9" y="58.4">SBU1</text>
<text x="312.7" y="54.9">VBUS</text>
<text x="315" y="58.4">CC2</text>
<text x="323" y="56.6">B5</text>
<text x="55.4" y="63.1">GPIO126</text>
<text x="69.5" y="61.6">GPIO14</text>
<text x="69.5" y="65.1">GPIO12</text>
<text x="96.7" y="65.1">GPIO2</text>
<text x="96.7" y="61.6">GPIO0</text>
<text x="109.4" y="63.7">17</text>
<text x="109.4" y="60.1">18</text>
<text x="224.7" y="63.1">D-</text>
<text x="232.4" y="60.1">4</text>
<text x="232.4" y="63.7">5</text>
<text x="235.9" y="61.9">4</text>
<text x="235.9" y="65.4">5</text>
<text x="259.5" y="63.7">5</text>
<text x="259.5" y="60.1">6</text>
<text x="263" y="65.4">4</text>
<text x="263" y="61.9">5</text>
<text x="290.2" y="60.1">A7</text>
<text x="290.2" y="63.7">A6</text>
<text x="295.9" y="61.9">DN1</text>
<text x="295.9" y="65.4">DP1</text>
<text x="314.6" y="65.4">DN2</text>
<text x="315.1" y="61.9">DP2</text>
<text x="323" y="63.7">B7</text>
<text x="323" y="60.1">B6</text>
<text x="55.4" y="66.7">GPIO137</text>
<text x="65" y="70.7">8</text>
<text x="69.5" y="68.6">GPIO13</text>
<text x="94.7" y="68.6">GPIO15</text>
<text x="109.4" y="70.7">15</text>
<text x="109.4" y="67.2">16</text>
<text x="224.6" y="70.1">VBUS7</text>
<text x="224.7" y="66.6">GND 6</text>
<text x="235.9" y="69">6</text>
<text x="259.5" y="70.7">3</text>
<text x="259.5" y="67.2">4</text>
<text x="263" y="69">3</text>
<text x="290.2" y="67.2">A5</text>
<text x="290.2" y="70.7">A4</text>
<text x="295.9" y="69">CC1</text>
<text x="312.8" y="69">SBU2</text>
<text x="323" y="70.7">B9</text>
<text x="323" y="67.2">B8</text>
<text x="69.5" y="72.1">VCC</text>
<text x="99.6" y="72.1">GND</text>
<text x="224.7" y="73.7">GND 8</text>
<text x="235.9" y="72.5">7</text>
<text x="235.9" y="76">8</text>
<text x="240.9" y="77.4" transform="rotate(-90 240.9 77.4)">9</text>
<text x="259.5" y="77.8">1</text>
<text x="259.5" y="74.3">2</text>
<text x="263" y="76">1</text>
<text x="263" y="72.5">2</text>
<text x="295.9" y="72.5">VBUS</text>
<text x="312.7" y="72.5">VBUS</text>
<text x="239.5" y="80.2" transform="rotate(-90 239.5 80.2)">9</text>
<text x="257.2" y="83.9" transform="rotate(-90 257.2 83.9)">10</text>
<text x="258.6" y="79.2" transform="rotate(-90 258.6 79.2)">10</text>
<text x="79" y="89" transform="rotate(-90 79 89)">9</text>
<text x="80.4" y="84.5" transform="rotate(-90 80.4 84.5)">CS0</text>
<text x="84" y="84.5" transform="rotate(-90 84 84.5)">MISO</text>
<text x="87.5" y="84.5" transform="rotate(-90 87.5 84.5)">GPIO9</text>
<text x="91" y="84.5" transform="rotate(-90 91 84.5)">GPIO10</text>
<text x="94.5" y="84.5" transform="rotate(-90 94.5 84.5)">MOSI</text>
<text x="98.1" y="84.5" transform="rotate(-90 98.1 84.5)">SCLK</text>
<text x="306.2" y="84.5" transform="rotate(-90 306.2 84.5)">EH</text>
<text x="313.3" y="84.5" transform="rotate(-90 313.3 84.5)">EH</text>
<text x="82.5" y="91" transform="rotate(-90 82.5 91)">10</text>
<text x="86.1" y="91" transform="rotate(-90 86.1 91)">11</text>
<text x="89.6" y="91" transform="rotate(-90 89.6 91)">12</text>
<text x="93.1" y="91" transform="rotate(-90 93.1 91)">13</text>
<text x="96.7" y="91" transform="rotate(-90 96.7 91)">14</text>
<text x="304.8" y="91" transform="rotate(-90 304.8 91)">17</text>
<text x="311.9" y="91" transform="rotate(-90 311.9 91)">18</text>
<text x="32.5" y="112.5">RST</text>
<text x="90.7" y="112.5">RST</text>
<text x="90.7" y="116.1">ADC</text>
<text x="90.7" y="119.6">GPIO16</text>
<text x="47.4" y="120.1">1</text>
<text x="56.4" y="120.1">2</text>
<text x="90.7" y="123.1">GPIO14</text>
<text x="47.4" y="127.2">3</text>
<text x="56.4" y="127.2">4</text>
<text x="90.7" y="126.6">GPIO12</text>
<text x="90.7" y="130.2">GPIO13</text>
<text x="90.7" y="137.2">GPIO5</text>
<text x="90.7" y="133.7">GPIO4</text>
<text x="289" y="155.4">1</text>
<text x="275.9" y="161.9">TXD</text>
<text x="289" y="158.9">2</text>
<text x="293.5" y="160.3">TXD</text>
<text x="293.5" y="156.8">GND</text>
<text x="305" y="160.3">R232</text>
<text x="314" y="158.9">15</text>
<text x="367.6" y="158.4">GPIO0</text>
<text x="96.9" y="164.2">VBUS</text>
<text x="289" y="166">4</text>
<text x="289" y="162.5">3</text>
<text x="293.5" y="167.4">V3</text>
<text x="293.5" y="163.9">RXD</text>
<text x="304.1" y="167.4">DTR#</text>
<text x="304.3" y="163.9">RTS#</text>
<text x="314" y="162.5">14</text>
<text x="314" y="166">13</text>
<text x="275.9" y="172.5">D-</text>
<text x="275.9" y="169">D+</text>
<text x="289" y="173">6</text>
<text x="289" y="169.5">5</text>
<text x="293.5" y="170.9">D+</text>
<text x="303.6" y="170.9">DCD#</text>
<text x="314" y="169.5">12</text>
<text x="314" y="173">11</text>
<text x="263.5" y="179.6">GND</text>
<text x="289" y="176.6">7</text>
<text x="293.5" y="178">NC.</text>
<text x="293.5" y="174.4">D-</text>
<text x="303.9" y="178">DSR#</text>
<text x="307.1" y="174.4">RI#</text>
<text x="314" y="176.6">10</text>
<text x="289" y="180.1">8</text>
<text x="293.5" y="181.5">NC.</text>
<text x="304.3" y="181.5">CTS#</text>
<text x="315.7" y="180.1">9</text>
<text x="367.6" y="191.9">RST</text>
<text x="256.5" y="200.7">GND</text>
<text x="76.6" y="225.6">Vout</text>
<text x="86.4" y="224.2">3</text>
<text x="66.8" y="231.2">2</text>
<text x="71.3" y="232.7">Vin</text>
<text x="76.7" y="239.7">GND</text>
<text x="86.4" y="238.3">1</text>
<text x="52.8" y="264.7">VBUS</text>
</g>
<g font-size="3.2">
<text x="288.2" y="42.5">A12</text>
<text x="295.9" y="44.3">GND</text>
<text x="314.2" y="44.3">GND</text>
<text x="323" y="42.5">B1</text>
<text x="290.2" y="81.3">A1</text>
<text x="295.9" y="83.1">GND</text>
<text x="314.2" y="83.1">GND</text>
<text x="323" y="81.3">B12</text>
<text x="105.4" y="114.8">1</text>
<text x="105.4" y="118.4">2</text>
<text x="119.5" y="114.8">1</text>
<text x="119.5" y="118.4">2</text>
<text x="133.6" y="114.8">1</text>
<text x="133.6" y="118.4">2</text>
<text x="105.4" y="121.9">3</text>
<text x="105.4" y="125.4">4</text>
<text x="119.5" y="121.9">3</text>
<text x="119.5" y="125.4">4</text>
<text x="133.6" y="121.9">3</text>
<text x="133.6" y="125.4">4</text>
<text x="105.4" y="128.9">5</text>
<text x="119.5" y="128.9">5</text>
<text x="133.6" y="128.9">5</text>
<text x="105.4" y="132.5">6</text>
<text x="105.4" y="136">7</text>
<text x="119.5" y="132.5">6</text>
<text x="119.5" y="136">7</text>
<text x="133.6" y="132.5">6</text>
<text x="133.6" y="136">7</text>
<text x="105.4" y="139.5">8</text>
<text x="119.5" y="139.5">8</text>
<text x="133.6" y="139.5">8</text>
<text x="264.2" y="191.6" transform="rotate(-90 264.2 191.6)">GND</text>
<text x="257.5" y="197.7" transform="rotate(-90 257.5 197.7)">GND</text>
<text x="71.6" y="274.2" transform="rotate(-90 71.6 274.2)">3</text>
<text x="75.1" y="274.2" transform="rotate(-90 75.1 274.2)">2</text>
<text x="78.7" y="274.2" transform="rotate(-90 78.7 274.2)">1</text>
</g>
<g font-size="3.2" fill="#f00">
<text x="314" y="155.4">16</text>
<text x="306.7" y="156.8">VCC</text>
</g>
</svg>
